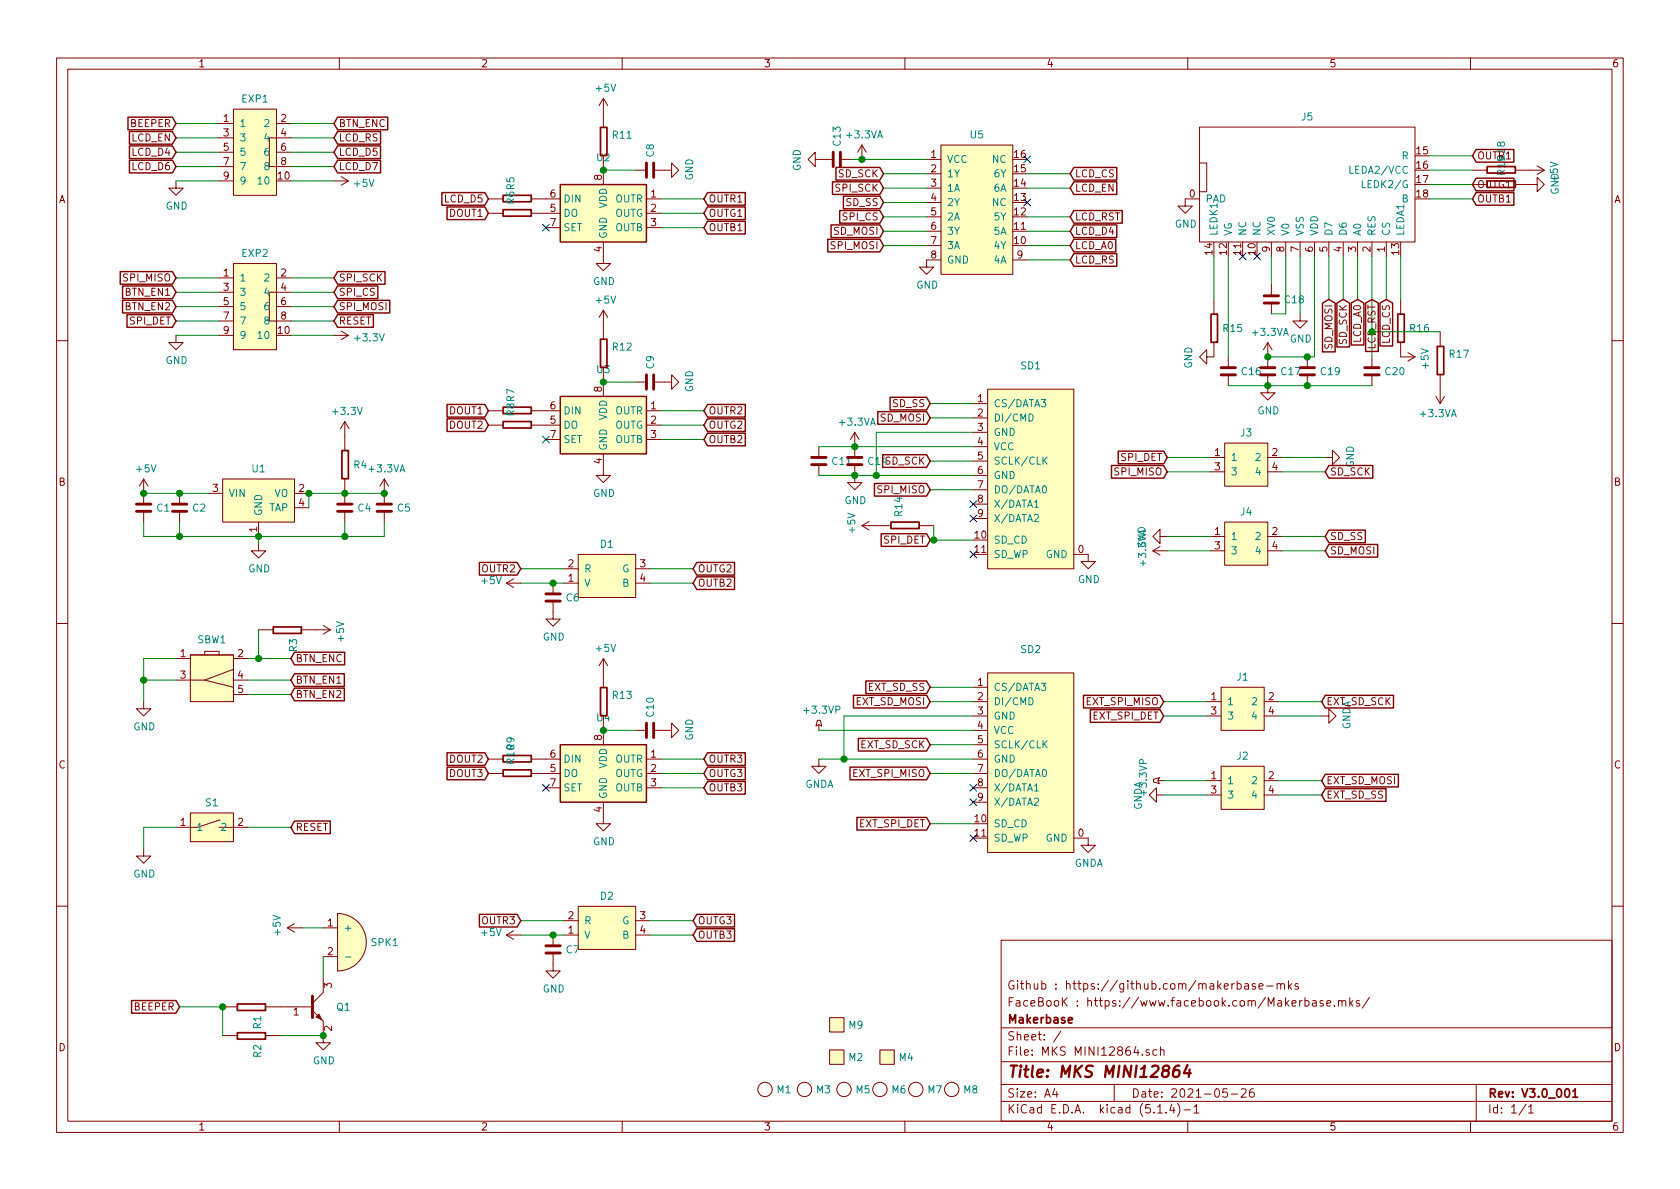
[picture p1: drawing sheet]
<svg xmlns="http://www.w3.org/2000/svg" width="297mm" height="210mm" viewBox="0 0 297 210" stroke-linecap="round" stroke-linejoin="round" font-family="sans-serif">
<g fill="none" stroke="#840000" stroke-width=".18">
<path d="M10 10.3h277v189.9h-277zM12 12.2h273v186.1h-273zM41.3 19.3h7.6v15.2h-7.6zM60 10.3v1.9M106.7 17.4v5.1M106.7 17.4l-.8 1.3M106.7 17.4l.7 1.3M110 10.3v1.9M160 10.3v1.9M210 10.3v1.9M260 10.3v1.9M31.1 32v1.3h1.3l-1.3 1.2-1.3-1.2h1.3"/>
<path d="M38.7 21.8h2.6M38.7 24.4h2.6M38.7 26.9h2.6M38.7 29.5h2.6M38.7 32h2.6M48.9 21.8h2.5M48.9 26.9h2.5M51.4 24.4h-3.8v5.1h3.8M59.1 32h2.5M60.3 31.2l1.3 .8M61.6 32l-1.3 .8M86.4 35.2h2.5"/>
<path d="M86.4 37.7h2.5M94 35.2h5.1M94 37.7h5.1M106.7 27.6v5M112.4 30.1h1.9M114.3 35.2h2.5M114.3 37.7h2.5M115.6 30.1h3.1v-1.3l1.3 1.3-1.3 1.3v-1.3M144.1 28.2v-1.3l-1.2 1.3 1.2 1.3v-1.3h3.2M148.6 28.2h1.9M152.4 25.6l-.8 1.3M152.4 25.6v2.6"/>
<path d="M152.4 25.6l.8 1.3M163.8 28.2h2.6M163.8 30.7h2.6M163.8 33.3h2.6M163.8 35.8h2.6M163.8 38.3h2.6M166.4 25.6h12.7v22.9h-12.7zM212.1 22.5h38.1v20.3h-38.1zM212.1 35.2h-2.6v1.2h1.3l-1.3 1.3-1.2-1.3h1.2M212.1 28.8h1.3v5.1h-1.3M260.3 32.6h2.6M260.3 30.1h2.6"/>
<path d="M268 32.6h3.8v-1.2l1.2 1.2-1.2 1.3v-1.3M268 30.1h5M271.8 29.3l1.2 .8M273 30.1l-1.2 .8M31.1 59.3v1.3h1.3l-1.3 1.2-1.3-1.2h1.3M38.7 59.3h2.6M38.7 49.1h2.6M38.7 51.7h2.6M38.7 54.2h2.6M38.7 56.8h2.6M41.3 46.6h7.6v15.2h-7.6zM48.9 49.1h2.5"/>
<path d="M48.9 54.2h2.5M51.4 51.7h-3.8v5.1h3.8M59.1 59.3h2.5M60.3 58.5l1.3 .8M61.6 59.3l-1.3 .8M96.5 40.3h2.6M106.7 42.8v3.8h1.2l-1.2 1.3-1.3-1.3h1.3M106.7 54.9v5M106.7 54.9l-.8 1.2M106.7 54.9l.7 1.2M114.3 40.3h2.5M163.8 40.9h2.6"/>
<path d="M163.8 43.4h2.6M166.4 46h-2.6v1.2h1.3l-1.3 1.3-1.2-1.3h1.2M179.1 46h2.5M214.6 53v2.5M224.8 42.8v2.5M224.8 50.4v1.9M224.8 53.6v1.9M227.3 42.8v2.5M229.9 55.5v1.3h1.2l-1.2 1.2-1.3-1.2h1.3M229.9 42.8v2.5M232.4 42.8v2.5M234.9 42.8v2.5"/>
<path d="M237.5 42.8v2.5M240 42.8v2.5M242.6 42.8v2.5M245.1 42.8v2.5M247.6 53v2.5M254.6 58.7v2.5M10 60.2h2M61 74.5v5.1M61 74.5l-.8 1.3M61 74.5l.7 1.3M86.4 72.6h2.5M86.4 75.2h2.5"/>
<path d="M94 72.6h5.1M94 75.2h5.1M96.5 77.7h2.6M106.7 65v5.1M112.4 67.6h1.9M114.3 72.6h2.5M114.3 75.2h2.5M114.3 77.7h2.5M115.6 67.6h3.1v-1.3l1.3 1.3-1.3 1.2v-1.2M144.8 79v1.9M151.1 76.4v4.5M151.1 76.4l-.7 1.3"/>
<path d="M151.1 76.4l.8 1.3M172.1 71.4h2.5M172.1 73.9h2.5M172.1 76.4h2.5M172.1 79h2.5M174.6 68.8h15.3v31.8h-15.3zM214.6 60.6v2.5h-1.2v1.3l-1.3-1.3 1.3-1.3v1.3M216.5 78.4h7.7v7.6h-7.7zM217.2 63.1v1.9M217.2 66.3v1.9M224.2 66.3v3.2h1.2l-1.2 1.2-1.3-1.2h1.3M224.2 60.6l-.8 1.2"/>
<path d="M224.2 60.6v4.4M224.2 60.6l.7 1.2M231.1 63.1v1.9M231.1 66.3v1.9M242.6 63.1v1.9M242.6 66.3v1.9M247.6 60.6v2.5h2.6M248.9 62.4l1.3 .7M250.2 63.1l-1.3 .8M253.9 70.1l.7 1.3M254.6 66.3v5.1M255.4 70.1l-.8 1.3"/>
<path d="M285 60.2h2M25.4 84.7l-.8 1.3M25.4 84.7v4.4M25.4 90.4v1.9M25.4 84.7l.8 1.3M31.7 87.2v1.9M31.7 90.4v1.9M36.8 87.2h2.6M39.4 84.7h12.7v7.6h-12.7zM45.7 96.1v1.3h1.3l-1.3 1.3-1.3-1.3h1.3M45.7 92.3v2.6M52.1 87.2h2.5"/>
<path d="M52.1 89.8h2.5M61 84.7v4.4M61 90.4v1.9M67.9 84.7l-.7 1.3M67.9 84.7v4.4M67.9 90.4v1.9M67.9 84.7l.8 1.3M102.2 98h10.2v7.7h-10.2zM106.7 80.3v3.8h1.2l-1.2 1.2-1.3-1.2h1.3M144.8 82.2v1.9M151.1 82.2v3.1h1.3l-1.3 1.3-1.2-1.3h1.2M152.4 93l1.3 .7"/>
<path d="M152.4 93h5.1M153.7 92.2l-1.3 .8M162.6 93h2.5M172.1 81.5h2.5M172.1 84.1h2.5M172.1 86.6h2.5M172.1 89.1h2.5M172.1 91.7h2.5M189.9 98h2.5v1.3h1.3l-1.3 1.3-1.3-1.3h1.3M203.8 97.4h2.6M203.8 97.4l1.3 .8M205.1 94.9v-1.3l-1.3 1.3 1.3 1.2v-1.2h1.3"/>
<path d="M205.1 96.6l-1.3 .8M214 94.9h2.5M214 97.4h2.5M214 80.9h2.5M214 83.4h2.5M216.5 92.3h7.7v7.6h-7.7zM224.2 94.9h2.5M224.2 97.4h2.5M224.2 80.9h2.5M224.2 83.4h2.5M234.3 80.9h1.3v-1.3l1.3 1.3-1.3 1.3v-1.3M10 110.3h2"/>
<path d="M31.1 116.5h2.6M33.7 115.8h7.6v8.3h-7.6zM33.7 115.8h2.5zM36.2 115.2v.6zM36.2 115.2h2.5zM36.2 115.8h2.5zM38.7 115.2v.6zM38.7 115.8h2.6zM41.3 118.4l-5.1 1.9 5.1 1.2M41.3 116.5h2.5M45.7 111.4h2.6M53.3 111.4h5.1"/>
<path d="M57.1 110.6l1.3 .8M58.4 111.4l-1.3 .7M89.5 103.1h2.6M89.5 103.1l1.3 .8M90.8 102.4l-1.3 .7M97.8 106.3v3.2h1.3l-1.3 1.2-1.3-1.2h1.3M97.8 103.1v1.9M99.7 103.1h2.5M99.7 100.6h2.5M106.7 116.5v5M106.7 116.5l-.8 1.2M106.7 116.5l.7 1.2"/>
<path d="M112.4 103.1h2.5M112.4 100.6h2.5M174.6 119h15.3v31.7h-15.3zM285 110.3h2M25.4 124.1v1.2h1.3l-1.3 1.3-1.3-1.3h1.3M31.1 120.3h2.6M33.7 120.3h2.5zM41.3 120.3h2.5M41.3 122.8h2.5M86.4 134.2h2.5M86.4 136.8h2.5M94 134.2h5.1"/>
<path d="M94 136.8h5.1M96.5 139.3h2.6M106.7 126.6v5.1M112.4 129.2h1.9M114.3 134.2h2.5M114.3 136.8h2.5M114.3 139.3h2.5M115.6 129.2h3.1v-1.3l1.3 1.3-1.3 1.2v-1.2M144.5 127.4h.5l.3 1-.5-.3-.5 .3zM144.8 134.2v1.3h1.2l-1.2 1.3-1.3-1.3h1.3M144.8 128.1v1.1M172.1 134.2h2.5"/>
<path d="M172.1 136.8h2.5M172.1 139.3h2.5M172.1 129.2h2.5M172.1 124.1h2.5M172.1 126.6h2.5M172.1 121.5h2.5M172.1 131.7h2.5M204 137.8l1-.3-.3 .5 .3 .6-1-.3zM204.7 138h1M213.4 124.1h2.5M213.4 126.6h2.5M213.4 138h2.5"/>
<path d="M215.9 121.5h7.6v7.7h-7.6zM215.9 135.5h7.6v7.6h-7.6zM223.5 124.1h2.6M223.5 126.6h2.6M223.5 138h2.6M233.7 126.6h1.2v-1.3l1.3 1.3-1.3 1.3v-1.3M25.4 150.1v1.3h1.3l-1.3 1.2-1.3-1.2h1.3M33.7 143.8h7.6v5h-7.6zM38.7 145h.1M38.7 145l-3.8 1.3h-3.8M38.7 146.3h5.1M106.7 141.9v3.8h1.2l-1.2 1.2-1.3-1.2h1.3"/>
<path d="M172.1 141.9h2.5M189.9 148.2h2.5v1.3h1.3l-1.3 1.2-1.3-1.2h1.3M204.5 140.6v-1.3l-1.3 1.3 1.3 1.3v-1.3h1.2M213.4 140.6h2.5M223.5 140.6h2.6M10 160.2h2M39.4 178h2.5M47 178h8.2M50.8 164.1l1.3 .7M50.8 164.1h2.5M52.1 163.3l-1.3 .8M55.2 178.7l1.9 1.9v3.8h1.3l-1.3 1.3-1.2-1.3h1.2"/>
<path d="M57.1 173v2.5l-1.9 1.9M57.1 164.1h2.6M57.1 169.2h2.6M59.7 161.5a5.1 5.1 0 0 1 5.1 5.1 5.1 5.1 0 0 1-5.1 5.1zM89.5 165.3l1.3 .8M89.5 165.3h2.6M90.8 164.6l-1.3 .7M97.8 168.5v3.2h1.3l-1.3 1.3-1.3-1.3h1.3M97.8 165.3v2M99.7 165.3h2.5M99.7 162.8h2.5M102.2 160.3h10.2v7.6h-10.2z"/>
<path d="M112.4 165.3h2.5M112.4 162.8h2.5M146.7 180h2.5v2.5h-2.5zM177 166.3h108v32h-108zM218.7 174l.5-.1 .3 .3-.1 .6-.2 .1-.5-.1M218.7 173.4v1.5M220.1 174h.6l.1 .9M220.8 174.3l-.6 .1-.2 .2 .1 .2 .1 .1 .6-.1M221.9 174l-.3-.1-.2 .2 .1 .3 .4 .1v.3h-.5M222.6 174.4l.7-.1-.1-.3-.4-.1-.2 .2 .1 .7h.5M224 174.4h1.1M225.8 174.1l.2-.2 .4 .1v.9"/>
<path d="M225.8 173.9v1M226.4 174.1a.36 .36 0 0 1 .4-.2 .36 .36 0 0 1 .3 .2v.8M227.8 173.4v1.5M227.9 174.4l.5 .5M228.4 173.9l-.6 .6M229.5 174l-.3-.1-.2 .2v.3l.5 .1v.3h-.5M230.7 177l.5-.1 .2 .3v.6l-.2 .1-.5-.1M230.7 176.4v1.5M232.1 177h.6v.9M232.7 177.3l-.5 .1-.2 .2 .1 .2 .1 .1 .5-.1M233.9 177l-.3-.1-.2 .2 .1 .3 .4 .1v.3h-.5M234.6 177.4l.7-.1-.1-.3-.4-.1-.2 .2v.7h.6"/>
<path d="M235.9 177.8v.1M236.7 177.1l.2-.2 .3 .1 .1 .9M236.7 176.9v1M237.3 177.1a.36 .36 0 0 1 .3-.2 .36 .36 0 0 1 .3 .2v.8M238.7 176.4v1.5M238.8 177.4l.4 .5M239.2 176.9l-.5 .6M240.4 177l-.4-.1-.2 .2 .1 .3 .5 .1v.3h-.6M242.1 176.3l-1.2 2M285 160.2h2M39.4 183.1h2.5M47 183.1h2.5"/>
<path d="M60 198.3v1.9M110 198.3v1.9M135.3 192.7h.1M142.2 192.7h.1M146.7 185.7h2.5v2.5h-2.5zM149.2 192.7h.1M155.6 185.7h2.5v2.5h-2.5zM155.6 192.7h.1M160 198.3v1.9M161.9 192.7h.1M168.3 192.7h.1M177 194.8h108"/>
<path d="M177 191.8h108M177 187.8h108M177 181.8h108M186.5 192.5l-.4 1h1M186.8 193v1M187.6 182.3l-1.3 2M197 191.8v3M203.2 185.7l-.4-.1-.2 .2 .1 .2 .5 .2v.3h-.6M204.5 185.7l-.4-.1-.3 .3 .2 .6h.5M204.7 196.8h.8M205.2 185.7l.2-.1 .4 .1v.9M205.2 185.1v1.5"/>
<path d="M206.2 196.7v.1M207.2 195.2l-.4 1.1h.9M207.5 195.8v1M208.2 195.1a1.71 1.71 0 0 1 0 2.3M209.3 196.3h1.2M210 198.3v1.9M211.1 195.8l.4-.5v1.5M211.1 196.8h.9M217 192.5h-.7l-.1 .7 .2-.1 .5 .1 .1 .2v.5l-.2 .1-.6-.1M217.7 193.5h1.1M219.5 192.7l.2-.2h.3l.3 .2v.3v.2l-.9 .8h.9M221.6 192.5a.59 .59 0 0 0-.7 .7l.1 .7 .2 .1 .5-.1 .1-.5-.2-.2-.4-.1-.3 .3"/>
<path d="M260 198.3v1.9M261 191.8v6.5M269.8 195.2l-1.2 2M270.3 195.8l.4-.5v1.5M270.3 196.8h.8"/>
<circle cx="135.3" cy="192.7" r="1.27"/>
<circle cx="142.2" cy="192.7" r="1.27"/>
<circle cx="149.2" cy="192.7" r="1.27"/>
<circle cx="155.6" cy="192.7" r="1.27"/>
<circle cx="161.9" cy="192.7" r="1.27"/>
<circle cx="168.3" cy="192.7" r="1.27"/>
</g>
<g fill="none" stroke="#840000" stroke-width=".3">
<path d="M89 34.5h4.9v1.2h-4.9zM89 37.1h4.9v1.1h-4.9zM106.2 22.5h1.1v5h-1.1zM262.9 32h5v1.1h-5zM262.9 29.5h5v1.1h-5zM106.2 60h1.1v5h-1.1zM214.1 55.5h1.2v5h-1.2zM247.1 55.5h1.2v5h-1.2zM60.5 79.7h1.1v5h-1.1zM89 72h4.9v1.1h-4.9zM89 74.5h4.9v1.2h-4.9zM254.1 61.3h1.2v4.9h-1.2z"/>
<path d="M157.5 92.3h5v1.2h-5zM48.3 110.9h5v1.1h-5zM89 133.6h4.9v1.1h-4.9zM89 136.1h4.9v1.2h-4.9zM106.2 121.6h1.1v5h-1.1zM42 177.5h4.9v1.2h-4.9zM42 182.6h4.9v1.2h-4.9zM188.9 180.4l.7-.1-.1-.3-.4-.1-.2 .2 .1 .7h.5M276.8 192.7l.2-.2a.81 .81 0 0 1 .6 .6 .81 .81 0 0 1-.3 .8l-.1 .1a.79 .79 0 0 1-.4-1.3zM278.1 193l.4-.5v1.5M278.1 194h.8"/>
</g>
<path d="M208.5 188.4a.89 .89 0 0 0-1 .9l-.1 .8 .1 .2a.66 .66 0 0 0 1-.2v-.7l-.3-.2a.69 .69 0 0 0-.8 .4M210 188.3l-.7 1.5h1.2M210.3 189.1l-.1 1.3" fill="none" stroke="#840000" stroke-width=".41"/>
<g fill="#ffffc2" stroke="#ffffc2" stroke-width=".18">
<path d="M99.1 32.6h15.2v10.2h-15.2z"/>
<path d="M174.6 68.8h15.3v31.8h-15.3z"/>
<path d="M33.7 115.8h7.6v8.3h-7.6z"/>
<path d="M99.1 131.7h15.2v10.2h-15.2z"/>
<path d="M33.7 143.8h7.6v5h-7.6z"/>
<path d="M102.2 98h10.2v7.7h-10.2z"/>
<path d="M102.2 160.3h10.2v7.6h-10.2z"/>
<path d="M166.4 25.6h12.7v22.9h-12.7z"/>
<path d="M99.1 70.1h15.2v10.2h-15.2z"/>
<path d="M41.3 19.3h7.6v15.2h-7.6z"/>
<path d="M59.7 161.5a5.1 5.1 0 0 1 5.1 5.1 5.1 5.1 0 0 1-5.1 5.1z"/>
<path d="M146.7 185.7h2.5v2.5h-2.5z"/>
<path d="M216.5 92.3h7.7v7.6h-7.7z"/>
<path d="M155.6 185.7h2.5v2.5h-2.5z"/>
<path d="M39.4 84.7h12.7v7.6h-12.7z"/>
<path d="M215.9 121.5h7.6v7.7h-7.6z"/>
<path d="M174.6 119h15.3v31.7h-15.3z"/>
<path d="M215.9 135.5h7.6v7.6h-7.6z"/>
<path d="M146.7 180h2.5v2.5h-2.5z"/>
<path d="M216.5 78.4h7.7v7.6h-7.7z"/>
<path d="M41.3 46.6h7.6v15.2h-7.6z"/>
</g>
<g fill="none" stroke="#840000" stroke-width=".25">
<path d="M22.6 20.7h7.9l.6 1.1-.6 1.2h-7.9zM22.9 28.3h7.6l.6 1.2-.6 1.1h-7.6zM22.9 25.8h7.6l.6 1.1-.6 1.1h-7.6zM22.9 23.3h7.6l.6 1.1-.6 1.1h-7.6zM59.7 28.3h7.6v2.3h-7.6l-.6-1.1zM59.7 25.8h7.6v2.2h-7.6l-.6-1.1zM59.7 23.3h7.6v2.2h-7.6l-.6-1.1zM59.7 20.7h8.9v2.3h-8.9l-.6-1.2zM78.1 34.1h7.6l.7 1.1-.7 1.1h-7.6zM79 36.6h6.7l.7 1.1-.7 1.1h-6.7zM99.1 32.6h15.2v10.2h-15.2zM125.1 36.6h6.7v2.2h-6.7l-.6-1.1z"/>
<path d="M125.1 34.1h6.7v2.2h-6.7l-.6-1.1zM125.1 39.1h6.7v2.3h-6.7l-.6-1.1zM146.9 39.8h8.7l.6 1.1-.6 1.1h-8.7zM147.2 32.2h8.4l.6 1.1-.6 1.1h-8.4zM147.8 29.6h7.8l.6 1.1-.6 1.1h-7.8zM148.5 37.2h7.1l.6 1.1-.6 1.2h-7.1zM149.1 34.7h6.5l.6 1.1-.6 1.1h-6.5zM189.9 32.2h7.6v2.2h-7.6l-.7-1.1zM189.9 37.2h8.5v2.3h-8.5l-.7-1.2zM189.9 29.6h7.6v2.2h-7.6l-.7-1.1zM189.9 39.8h7.6v2.2h-7.6l-.7-1.1zM261 26.4h6.7v2.3h-6.7l-.7-1.1z"/>
<path d="M261 31.5h6.7v2.3h-6.7l-.7-1.2zM261 34.1h6.7v2.2h-6.7l-.7-1.1zM21.3 48h9.2l.6 1.1-.6 1.2h-9.2zM21.7 50.6h8.8l.6 1.1-.6 1.1h-8.8zM21.7 53.1h8.8l.6 1.1-.6 1.1h-8.8zM22.5 55.6h8l.6 1.2-.6 1.1h-8zM59.7 48h8.4v2.3h-8.4l-.6-1.2zM59.7 50.6h7.1v2.2h-7.1l-.6-1.1zM59.7 53.1h9.2v2.2h-9.2l-.6-1.1zM59.7 55.6h6.3v2.3h-6.3l-.6-1.1zM146.4 42.3h9.2l.6 1.1-.6 1.1h-9.2zM189.9 44.9h7.6v2.2h-7.6l-.7-1.1z"/>
<path d="M189.9 42.3h7.4v2.2h-7.4l-.7-1.1zM233.8 53.6l1.1-.6 1.2 .6v8.6h-2.3zM236.4 53.6l1.1-.6 1.1 .6v7.8h-2.2zM238.9 53.6l1.1-.6 1.1 .6v7.4h-2.2zM241.5 53.6l1.1-.6 1.1 .6v8.5h-2.2zM244 53.6l1.1-.6 1.1 .6v7.6h-2.2zM79 74.1h6.7l.7 1.1-.7 1.1h-6.7zM79 71.5h6.7l.7 1.1-.7 1.2h-6.7zM99.1 70.1h15.2v10.2h-15.2zM125.1 71.5h6.7v2.3h-6.7l-.6-1.2zM125.1 76.6h6.7v2.2h-6.7l-.6-1.1zM125.1 74.1h6.7v2.2h-6.7l-.6-1.1z"/>
<path d="M155.2 72.8h8.6l.7 1.1-.7 1.1h-8.6zM157.4 70.3h6.4l.7 1.1-.7 1.1h-6.4zM197.7 79.8h8l.7 1.1-.7 1.1h-8zM84.8 99.5h6.6l.7 1.1-.7 1.1h-6.6zM123.2 99.5h6.7v2.2h-6.7l-.6-1.1zM154.6 85.5h9.2l.7 1.1-.7 1.1h-9.2zM155.8 94.4h8l.7 1.1-.7 1.1h-8zM156.1 80.4h7.7l.7 1.1-.7 1.1h-7.7zM196.5 82.3h9.2l.7 1.1-.7 1.2h-9.2zM234.9 82.3h7.8v2.3h-7.8l-.6-1.2zM234.9 96.3h8.7v2.2h-8.7l-.6-1.1zM234.9 93.7h6.5v2.3h-6.5l-.6-1.1z"/>
<path d="M52.1 119.1h8.8v2.3h-8.8l-.7-1.1zM52.1 115.3h8.8v2.3h-8.8l-.7-1.1zM123.2 102h6.7v2.2h-6.7l-.6-1.1zM52.1 121.7h8.8v2.2h-8.8l-.7-1.1zM79 135.7h6.7l.7 1.1-.7 1.1h-6.7zM79 133.1h6.7l.7 1.1-.7 1.2h-6.7zM99.1 131.7h15.2v10.2h-15.2zM125.1 135.7h6.7v2.2h-6.7l-.6-1.1zM125.1 133.1h6.7v2.3h-6.7l-.6-1.2zM125.1 138.2h6.7v2.2h-6.7l-.6-1.1zM150.3 135.7h13.5l.7 1.1-.7 1.1h-13.5zM150.9 123h12.9l.7 1.1-.7 1.1h-12.9z"/>
<path d="M151.8 130.6h12l.7 1.1-.7 1.1h-12zM153.1 120.4h10.7l.7 1.1-.7 1.2h-10.7zM191.6 123h13.5l.6 1.1-.6 1.1h-13.5zM192.8 125.5h12.3l.6 1.1-.6 1.1h-12.3zM234.3 136.9h12.9v2.3h-12.9l-.6-1.2zM234.3 139.5h10.8v2.2h-10.8l-.6-1.1zM234.3 123h12.1v2.2h-12.1l-.6-1.1zM52.1 145.2h6.3v2.2h-6.3l-.7-1.1zM151.5 144.5h12.3l.7 1.2-.7 1.1h-12.3zM23.3 176.9h7.8l.6 1.1-.6 1.2h-7.8zM84.8 161.7h6.6l.7 1.1-.7 1.1h-6.6zM123.2 164.2h6.7v2.3h-6.7l-.6-1.2z"/>
<path d="M123.2 161.7h6.7v2.2h-6.7l-.6-1.1z"/>
</g>
<g fill="none" stroke="#840000" stroke-width=".51">
<path d="M114.3 28.8v2.6M115.6 28.8v2.6M147.3 26.9v2.6M148.6 26.9v2.6M223.5 53.6h2.6M223.5 52.3h2.6M114.3 66.3v2.5M115.6 66.3v2.5M215.9 66.3h2.5M215.9 65h2.5M222.9 66.3h2.5M222.9 65h2.5"/>
<path d="M229.9 66.3h2.5M229.9 65h2.5M241.3 66.3h2.5M241.3 65h2.5M24.1 90.4h2.6M24.1 89.1h2.6M30.5 90.4h2.5M30.5 89.1h2.5M59.7 90.4h2.5M59.7 89.1h2.5M66.7 90.4h2.5M66.7 89.1h2.5"/>
<path d="M143.5 82.2h2.5M143.5 80.9h2.5M149.9 82.2h2.5M149.9 80.9h2.5M96.5 106.3h2.6M96.5 105h2.6M114.3 127.9v2.5M115.6 127.9v2.5M55.2 176.1v3.9M96.5 168.5h2.6M96.5 167.3h2.6"/>
</g>
<g fill="none" stroke="#008484" stroke-width=".18">
<path d="M240.9 31.9v1.3h.6M181.9 73.2a.64 .64 0 0 1 .8 .6 .64 .64 0 0 1-.8 .7zM184.1 70.7h.8l-.4 .4 .3 .2v.6h-.5l-.2-.1M182.9 91.1l.5-.1 .2 .3v.2l-.8 .7h.8M182.9 89.7h.7M184.6 81.4l.5 .7M185.1 80.8l-.7 .8M201.3 98.6v-.8l.5 .5 .1-.4h.6l.1 .2-.1 .5M201.6 99.6h1M202.1 99.1v1M181.9 123.4a.64 .64 0 0 1 .8 .6 .64 .64 0 0 1-.8 .6zM182.9 139.9h.7"/>
<path d="M184.1 120.8h.8l-.4 .5 .3 .1v.6l-.5 .1-.2-.1M184.6 131.5l.5 .8M185.1 131l-.7 .7M182.9 141.3l.5-.2 .2 .4v.2l-.8 .7h.8M61.1 169.2h1"/>
</g>
<path d="M55.9 179.8l.5-.5 .5 1z" fill="#840000" stroke="#840000" stroke-width=".18"/>
<g fill="none" stroke="#008400" stroke-width=".18">
<path d="M31.1 21.8h7.6M31.1 24.4h7.6M31.1 26.9h7.6M31.1 29.5h7.6M31.1 32h7.6M51.4 21.8h7.7M51.4 24.4h7.7M51.4 26.9h7.7M51.4 29.5h7.7M51.4 32h7.7M106.7 30.1h5.7M116.8 35.2h7.7"/>
<path d="M116.8 37.7h7.7M150.5 28.2h13.3M156.2 38.3h7.6M156.2 30.7h7.6M156.2 33.3h7.6M156.2 35.8h7.6M181.6 38.3h7.6M181.6 30.7h7.6M181.6 33.3h7.6M252.7 30.1h7.6M252.7 32.6h7.6M252.7 35.2h7.6"/>
<path d="M252.7 27.6h7.6M31.1 59.3h7.6M31.1 49.1h7.6M31.1 51.7h7.6M31.1 54.2h7.6M31.1 56.8h7.6M51.4 59.3h7.7M51.4 49.1h7.7M51.4 51.7h7.7M51.4 54.2h7.7M51.4 56.8h7.7M116.8 40.3h7.7"/>
<path d="M156.2 43.4h7.6M156.2 40.9h7.6M181.6 46h7.6M181.6 43.4h7.6M181.6 40.9h7.6M214.6 45.3v7.7M217.2 45.3v17.8M224.8 45.3v5.1M227.3 45.3v10.2h-2.5M229.9 45.3v10.2M232.4 45.3v17.8h-8.2M234.9 45.3v7.7"/>
<path d="M237.5 45.3v7.7M240 45.3v7.7M242.6 45.3v17.8M242.6 58.7h12M245.1 45.3v7.7M247.6 45.3v7.7M106.7 67.6h5.7M116.8 77.7h7.7M116.8 75.2h7.7M116.8 72.6h7.7M144.8 79h27.3M164.5 71.4h7.6"/>
<path d="M164.5 73.9h7.6M172.1 76.4h-17.2v7.7M217.2 68.2h25.4M25.4 92.3v2.6h42.5v-2.6M25.4 87.2h11.4M31.7 92.3v2.6M45.7 94.9v1.2M61 92.3v2.6M67.9 87.2h-13.3v2.6M144.8 84.1h27.3M164.5 86.6h7.6M164.5 81.5h7.6"/>
<path d="M164.5 95.5h7.6M165.1 93v2.5M206.4 94.9h7.6M206.4 83.4h7.6M206.4 80.9h7.6M206.4 97.4h7.6M226.7 94.9h7.6M226.7 83.4h7.6M226.7 80.9h7.6M226.7 97.4h7.6M31.1 116.5h-5.7v7.6M43.8 116.5h7.6"/>
<path d="M45.7 111.4v5.1M92.1 100.6h7.6M92.1 103.1h7.6M114.9 100.6h7.7M114.9 103.1h7.7M25.4 120.3h5.7M43.8 120.3h7.6M43.8 122.8h7.6M106.7 129.2h5.7M116.8 134.2h7.7M116.8 136.8h7.7M116.8 139.3h7.7"/>
<path d="M144.8 134.2h27.3M144.8 129.2h27.3M164.5 131.7h7.6M164.5 124.1h7.6M164.5 136.8h7.6M164.5 121.5h7.6M172.1 126.6h-22.9v7.6M205.7 126.6h7.7M205.7 138h7.7M205.7 124.1h7.7M226.1 126.6h7.6M226.1 138h7.6"/>
<path d="M226.1 124.1h7.6M31.1 146.3h-5.7v3.8M43.8 146.3h7.6M164.5 145.7h7.6M205.7 140.6h7.7M226.1 140.6h7.6M31.7 178h7.7v5.1M53.3 164.1h3.8M57.1 169.2v3.8M92.1 165.3h7.6M92.1 162.8h7.6M114.9 165.3h7.7"/>
<path d="M114.9 162.8h7.7M49.5 183.1h7.6"/>
</g>
<g fill="#008400" stroke="#008400" stroke-width=".25">
<circle cx="149.2" cy="134.2" r=".51"/>
<circle cx="31.8" cy="87.2" r=".51"/>
<circle cx="97.8" cy="165.3" r=".51"/>
<circle cx="97.8" cy="103.1" r=".51"/>
<circle cx="57.2" cy="183.1" r=".51"/>
<circle cx="231.1" cy="63.1" r=".51"/>
<circle cx="154.9" cy="84.1" r=".51"/>
<circle cx="106.7" cy="67.6" r=".51"/>
<circle cx="151.1" cy="84.1" r=".51"/>
<circle cx="224.2" cy="63.1" r=".51"/>
<circle cx="224.2" cy="68.2" r=".51"/>
<circle cx="25.4" cy="87.2" r=".51"/>
<circle cx="165.1" cy="95.5" r=".51"/>
<circle cx="67.9" cy="87.2" r=".51"/>
<circle cx="151.1" cy="79" r=".51"/>
<circle cx="61" cy="87.2" r=".51"/>
<circle cx="54.6" cy="87.2" r=".51"/>
<circle cx="61" cy="94.9" r=".51"/>
<circle cx="45.7" cy="116.5" r=".51"/>
<circle cx="106.7" cy="30.1" r=".51"/>
<circle cx="106.7" cy="129.2" r=".51"/>
<circle cx="31.8" cy="94.9" r=".51"/>
<circle cx="45.7" cy="94.9" r=".51"/>
<circle cx="39.4" cy="178" r=".51"/>
<circle cx="25.4" cy="120.3" r=".51"/>
<circle cx="231.1" cy="68.2" r=".51"/>
<circle cx="152.4" cy="28.2" r=".51"/>
</g>
<g fill="none" stroke="#000084" stroke-width=".18">
<path d="M95.9 39.6l1.2 1.3M97.1 39.6l-1.2 1.3M181 27.6l1.2 1.2M181 35.2l1.2 1.2M182.2 27.6l-1.2 1.2M182.2 35.2l-1.2 1.2M219.1 44.7l1.2 1.2M220.3 44.7l-1.2 1.2M221.6 44.7l1.3 1.2M222.9 44.7l-1.3 1.2M95.9 77.1l1.2 1.2M97.1 77.1l-1.2 1.2"/>
<path d="M171.5 88.5l1.2 1.3M171.5 91.1l1.2 1.2M171.5 97.4l1.2 1.2M172.7 88.5l-1.2 1.3M172.7 91.1l-1.2 1.2M172.7 97.4l-1.2 1.2M95.9 138.7l1.2 1.2M97.1 138.7l-1.2 1.2M171.5 138.7l1.2 1.2M172.7 138.7l-1.2 1.2M171.5 147.6l1.2 1.2M171.5 141.2l1.2 1.3"/>
<path d="M172.7 147.6l-1.2 1.2M172.7 141.2l-1.2 1.3"/>
</g>
<text font-size="2.8" fill="#840000" x="178" y="190.5">Title: MKS MINI12864</text>
<g font-size="2.1" fill="#840000">
<text x="178" y="178">FaceBooK : https://www.facebook.com/Makerbase.mks/</text>
<text x="178" y="175">Github : https://github.com/makerbase-mks</text>
<text x="178" y="184">Sheet: /</text>
<text x="178" y="181">Makerbase</text>
<text x="178" y="186.7">File: MKS MINI12864.sch</text>
<text x="178" y="196.9">KiCad E.D.A. kicad (5.1.4)-1</text>
<text x="178" y="194.1">Size: A4</text>
<text x="200" y="194.1">Date: 2021-05-26</text>
<text x="263" y="194.1">Rev: V3.0_001</text>
<text x="263" y="196.9">Id: 1/1</text>
</g>
<g font-size="1.8" fill="#840000">
<text x="35" y="11.9">1</text>
<text x="85" y="11.9">2</text>
<text x="135" y="11.9">3</text>
<text x="185" y="11.9">4</text>
<text x="235" y="11.9">5</text>
<text x="285" y="11.9">6</text>
<text x="23.1" y="22.5">BEEPER</text>
<text x="39.5" y="21.6">1</text>
<text x="49.7" y="21.6">2</text>
<text x="59.8" y="22.5">BTN_ENC</text>
<text x="23.2" y="25">LCD_EN</text>
<text x="23.4" y="27.6">LCD_D4</text>
<text x="39.5" y="24.1">3</text>
<text x="39.5" y="26.7">5</text>
<text x="39.5" y="29.2">7</text>
<text x="49.7" y="24.1">4</text>
<text x="49.7" y="26.7">6</text>
<text x="49.7" y="29.2">8</text>
<text x="59.8" y="27.6">LCD_D5</text>
<text x="59.8" y="25">LCD_RS</text>
<text x="164.6" y="27.9">1</text>
<text x="179.4" y="27.9">16</text>
<text x="250.5" y="27.3">15</text>
<text x="250.5" y="29.8">16</text>
<text x="261.1" y="28.2">OUTR1</text>
<text x="10.4" y="35.9">A</text>
<text x="23.4" y="30.1">LCD_D6</text>
<text x="39.5" y="31.7">9</text>
<text x="49.2" y="31.7">10</text>
<text x="59.8" y="30.1">LCD_D7</text>
<text x="78.7" y="35.8">LCD_D5</text>
<text x="97.3" y="34.9">6</text>
<text x="106.4" y="31.8" transform="rotate(-90 106.4 31.8)">8</text>
<text x="115.1" y="34.9">1</text>
<text x="125.2" y="35.8">OUTR1</text>
<text x="147.9" y="33.9">SPI_SCK</text>
<text x="148.3" y="31.4">SD_SCK</text>
<text x="164.6" y="30.5">2</text>
<text x="164.6" y="33">3</text>
<text x="164.6" y="35.6">4</text>
<text x="179.4" y="35.6">13</text>
<text x="179.4" y="33">14</text>
<text x="179.4" y="30.5">15</text>
<text x="190" y="33.9">LCD_EN</text>
<text x="190" y="31.4">LCD_CS</text>
<text x="210.3" y="34.9">0</text>
<text x="250.5" y="32.4">17</text>
<text x="250.5" y="34.9">18</text>
<text x="261.1" y="33.3">OUTG1</text>
<text x="261.1" y="35.8">OUTB1</text>
<text x="266.1" y="30.9" transform="rotate(-90 266.1 30.9)">R19R18</text>
<text x="285.4" y="35.9">A</text>
<text x="79.6" y="38.3">DOUT1</text>
<text x="97.3" y="37.5">5</text>
<text x="97.3" y="40">7</text>
<text x="115.1" y="37.5">2</text>
<text x="115.1" y="40">3</text>
<text x="125.2" y="38.3">OUTG1</text>
<text x="125.2" y="40.9">OUTB1</text>
<text x="147.5" y="41.5">SD_MOSI</text>
<text x="149.1" y="39">SPI_CS</text>
<text x="149.6" y="36.4">SD_SS</text>
<text x="164.6" y="38.1">5</text>
<text x="164.6" y="40.6">6</text>
<text x="179.4" y="40.6">11</text>
<text x="179.4" y="38.1">12</text>
<text x="190" y="39">LCD_RST</text>
<text x="190" y="41.5">LCD_D4</text>
<text x="106.4" y="44.5" transform="rotate(-90 106.4 44.5)">4</text>
<text x="147.1" y="44.1">SPI_MOSI</text>
<text x="164.6" y="43.2">7</text>
<text x="164.6" y="45.7">8</text>
<text x="179.4" y="43.2">10</text>
<text x="179.9" y="45.7">9</text>
<text x="190" y="46.6">LCD_RS</text>
<text x="190" y="44.1">LCD_A0</text>
<text x="214.4" y="45" transform="rotate(-90 214.4 45)">14</text>
<text x="216.9" y="45" transform="rotate(-90 216.9 45)">12</text>
<text x="219.5" y="45" transform="rotate(-90 219.5 45)">11</text>
<text x="222" y="45" transform="rotate(-90 222 45)">10</text>
<text x="224.5" y="44.5" transform="rotate(-90 224.5 44.5)">9</text>
<text x="227.1" y="44.5" transform="rotate(-90 227.1 44.5)">8</text>
<text x="229.6" y="44.5" transform="rotate(-90 229.6 44.5)">7</text>
<text x="232.2" y="44.5" transform="rotate(-90 232.2 44.5)">6</text>
<text x="234.7" y="44.5" transform="rotate(-90 234.7 44.5)">5</text>
<text x="237.2" y="44.5" transform="rotate(-90 237.2 44.5)">4</text>
<text x="239.8" y="44.5" transform="rotate(-90 239.8 44.5)">3</text>
<text x="242.3" y="44.5" transform="rotate(-90 242.3 44.5)">2</text>
<text x="244.9" y="44.5" transform="rotate(-90 244.9 44.5)">1</text>
<text x="247.4" y="45" transform="rotate(-90 247.4 45)">13</text>
<text x="22" y="49.8">SPI_MISO</text>
<text x="22.3" y="52.3">BTN_EN1</text>
<text x="39.5" y="48.9">1</text>
<text x="39.5" y="51.4">3</text>
<text x="39.5" y="54">5</text>
<text x="49.7" y="48.9">2</text>
<text x="49.7" y="51.4">4</text>
<text x="49.7" y="54">6</text>
<text x="59.8" y="49.8">SPI_SCK</text>
<text x="59.8" y="52.3">SPI_CS</text>
<text x="22.3" y="54.9">BTN_EN2</text>
<text x="23" y="57.4">SPI_DET</text>
<text x="39.5" y="56.5">7</text>
<text x="39.5" y="59">9</text>
<text x="49.2" y="59">10</text>
<text x="49.7" y="56.5">8</text>
<text x="59.8" y="54.9">SPI_MOSI</text>
<text x="59.8" y="57.4">RESET</text>
<text x="235.6" y="61.7" transform="rotate(-90 235.6 61.7)">SD_MOSI</text>
<text x="238.1" y="60.9" transform="rotate(-90 238.1 60.9)">SD_SCK</text>
<text x="240.7" y="60.6" transform="rotate(-90 240.7 60.6)">LCD_A0</text>
<text x="245.7" y="60.8" transform="rotate(-90 245.7 60.8)">LCD_CS</text>
<text x="106.4" y="69.3" transform="rotate(-90 106.4 69.3)">8</text>
<text x="172.9" y="71.1">1</text>
<text x="79.6" y="75.8">DOUT2</text>
<text x="79.6" y="73.3">DOUT1</text>
<text x="97.3" y="74.9">5</text>
<text x="97.3" y="72.4">6</text>
<text x="97.3" y="77.5">7</text>
<text x="115.1" y="72.4">1</text>
<text x="115.1" y="74.9">2</text>
<text x="115.1" y="77.5">3</text>
<text x="125.2" y="73.3">OUTR2</text>
<text x="125.2" y="75.8">OUTG2</text>
<text x="155.7" y="74.5">SD_MOSI</text>
<text x="157.9" y="72">SD_SS</text>
<text x="172.9" y="73.7">2</text>
<text x="172.9" y="76.2">3</text>
<text x="106.4" y="82" transform="rotate(-90 106.4 82)">4</text>
<text x="125.2" y="78.4">OUTB2</text>
<text x="153.6" y="82.2">C14SD_SCK</text>
<text x="172.9" y="78.7">4</text>
<text x="172.9" y="81.3">5</text>
<text x="172.9" y="83.8">6</text>
<text x="198.2" y="81.5">SPI_DET</text>
<text x="214.8" y="80.6">1</text>
<text x="214.8" y="83.2">3</text>
<text x="224.9" y="80.6">2</text>
<text x="224.9" y="83.2">4</text>
<text x="10.4" y="85.9">B</text>
<text x="37.6" y="87">3</text>
<text x="52.9" y="87">2</text>
<text x="52.9" y="89.5">4</text>
<text x="155.3" y="87.2">SPI_MISO</text>
<text x="172.9" y="86.4">7</text>
<text x="172.9" y="88.9">8</text>
<text x="197.2" y="84.1">SPI_MISO</text>
<text x="235.1" y="84.1">SD_SCK</text>
<text x="285.4" y="85.9">B</text>
<text x="45.5" y="94.1" transform="rotate(-90 45.5 94.1)">1</text>
<text x="172.4" y="95.2">10</text>
<text x="172.9" y="91.4">9</text>
<text x="214.8" y="94.6">1</text>
<text x="224.9" y="94.6">2</text>
<text x="235.1" y="95.5">SD_SS</text>
<text x="85.3" y="101.2">OUTR2</text>
<text x="100.5" y="100.3">2</text>
<text x="113.2" y="100.3">3</text>
<text x="123.3" y="101.2">OUTG2</text>
<text x="156.3" y="96.1">SPI_DET</text>
<text x="172.4" y="97.8">11</text>
<text x="190.7" y="97.8">0</text>
<text x="214.8" y="97.1">3</text>
<text x="224.9" y="97.1">4</text>
<text x="235.1" y="98">SD_MOSI</text>
<text x="100.5" y="102.9">1</text>
<text x="113.2" y="102.9">4</text>
<text x="123.3" y="103.8">OUTB2</text>
<text x="31.9" y="116.2">1</text>
<text x="42.1" y="116.2">2</text>
<text x="52.2" y="117.1">BTN_ENC</text>
<text x="31.9" y="120">3</text>
<text x="42.1" y="120">4</text>
<text x="42.1" y="122.5">5</text>
<text x="52.2" y="123.4">BTN_EN2</text>
<text x="52.2" y="120.9">BTN_EN1</text>
<text x="151.3" y="124.7">EXT_SD_MOSI</text>
<text x="153.4" y="122.2">EXT_SD_SS</text>
<text x="172.9" y="121.3">1</text>
<text x="172.9" y="123.8">2</text>
<text x="192.2" y="124.7">EXT_SPI_MISO</text>
<text x="214.1" y="123.8">1</text>
<text x="224.3" y="123.8">2</text>
<text x="234.5" y="124.7">EXT_SD_SCK</text>
<text x="106.4" y="130.9" transform="rotate(-90 106.4 130.9)">8</text>
<text x="172.9" y="126.4">3</text>
<text x="172.9" y="128.9">4</text>
<text x="172.9" y="131.4">5</text>
<text x="193.2" y="127.2">EXT_SPI_DET</text>
<text x="214.1" y="126.4">3</text>
<text x="224.3" y="126.4">4</text>
<text x="238.8" y="129.1" transform="rotate(-90 238.8 129.1)">GNDA</text>
<text x="10.4" y="135.9">C</text>
<text x="79.6" y="137.4">DOUT3</text>
<text x="79.6" y="134.9">DOUT2</text>
<text x="97.3" y="136.5">5</text>
<text x="97.3" y="134">6</text>
<text x="115.1" y="134">1</text>
<text x="115.1" y="136.5">2</text>
<text x="125.2" y="137.4">OUTG3</text>
<text x="125.2" y="134.9">OUTR3</text>
<text x="150.9" y="137.4">EXT_SPI_MISO</text>
<text x="152.1" y="132.3">EXT_SD_SCK</text>
<text x="172.9" y="134">6</text>
<text x="172.9" y="136.5">7</text>
<text x="214.1" y="137.8">1</text>
<text x="224.3" y="137.8">2</text>
<text x="285.4" y="135.9">C</text>
<text x="97.3" y="139.1">7</text>
<text x="106.4" y="143.6" transform="rotate(-90 106.4 143.6)">4</text>
<text x="115.1" y="139.1">3</text>
<text x="125.2" y="139.9">OUTB3</text>
<text x="172.9" y="139.1">8</text>
<text x="172.9" y="141.6">9</text>
<text x="214.1" y="140.3">3</text>
<text x="224.3" y="140.3">4</text>
<text x="234.5" y="138.7">EXT_SD_MOSI</text>
<text x="234.5" y="141.2">EXT_SD_SS</text>
<text x="31.9" y="146">1</text>
<text x="42.1" y="146">2</text>
<text x="52.2" y="146.9">RESET</text>
<text x="151.9" y="146.3">EXT_SPI_DET</text>
<text x="172.4" y="145.4">10</text>
<text x="172.4" y="147.9">11</text>
<text x="190.7" y="147.9">0</text>
<text x="57.9" y="163.8">1</text>
<text x="85.3" y="163.4">OUTR3</text>
<text x="100.5" y="165.1">1</text>
<text x="100.5" y="162.6">2</text>
<text x="113.2" y="162.6">3</text>
<text x="113.2" y="165.1">4</text>
<text x="123.3" y="166">OUTB3</text>
<text x="123.3" y="163.4">OUTG3</text>
<text x="57.9" y="168.9">2</text>
<text x="23.7" y="178.7">BEEPER</text>
<text x="51.9" y="179.6">1</text>
<text x="58.7" y="174.7" transform="rotate(-90 58.7 174.7)">3</text>
<text x="10.4" y="185.9">D</text>
<text x="58.7" y="182.3" transform="rotate(-90 58.7 182.3)">2</text>
<text x="285.4" y="185.9">D</text>
<text x="35" y="199.9">1</text>
<text x="85" y="199.9">2</text>
<text x="135" y="199.9">3</text>
<text x="185" y="199.9">4</text>
<text x="235" y="199.9">5</text>
<text x="285" y="199.9">6</text>
</g>
<g font-size="1.8" fill="#008484">
<text x="105.5" y="16.2">+5V</text>
<text x="42.3" y="22.5">1</text>
<text x="42.8" y="18.1">EXP1</text>
<text x="46.9" y="22.5">2</text>
<text x="230.2" y="21.3">J5</text>
<text x="42.3" y="25">3</text>
<text x="42.3" y="27.6">5</text>
<text x="46.9" y="25">4</text>
<text x="46.9" y="27.6">6</text>
<text x="105.6" y="28.5">U2</text>
<text x="108.4" y="24.5">R11</text>
<text x="115.6" y="27.7" transform="rotate(-90 115.6 27.7)">C8</text>
<text x="148.6" y="25.7" transform="rotate(-90 148.6 25.7)">C13</text>
<text x="149.8" y="24.5">+3.3VA</text>
<text x="167.4" y="28.8">VCC</text>
<text x="171.6" y="24.5">U5</text>
<text x="175.5" y="28.8">NC</text>
<text x="247.9" y="28.2">R</text>
<text x="42.3" y="30.1">7</text>
<text x="42.3" y="32.6">9</text>
<text x="45.9" y="32.6">10</text>
<text x="46.9" y="30.1">8</text>
<text x="62.7" y="33.1">+5V</text>
<text x="99.6" y="35.8">DIN</text>
<text x="108.8" y="35.8">OUTR</text>
<text x="122.6" y="31.9" transform="rotate(-90 122.6 31.9)">GND</text>
<text x="141.6" y="30.3" transform="rotate(-90 141.6 30.3)">GND</text>
<text x="167.4" y="31.4">1Y</text>
<text x="167.4" y="33.9">1A</text>
<text x="175.8" y="33.9">6A</text>
<text x="175.9" y="31.4">6Y</text>
<text x="213.1" y="35.8">PAD</text>
<text x="239.1" y="30.7">LEDA2/VCC</text>
<text x="241.5" y="33.3">LEDK2/G</text>
<text x="247.9" y="35.8">B</text>
<text x="275.5" y="32.1" transform="rotate(-90 275.5 32.1)">+5V</text>
<text x="275.6" y="34.5" transform="rotate(-90 275.6 34.5)">GND</text>
<text x="29.3" y="37.1">GND</text>
<text x="91" y="36.1" transform="rotate(-90 91 36.1)">R6R5</text>
<text x="99.6" y="38.3">DO</text>
<text x="99.6" y="40.9">SET</text>
<text x="107.3" y="36.9" transform="rotate(-90 107.3 36.9)">VDD</text>
<text x="108.7" y="38.3">OUTG</text>
<text x="108.8" y="40.9">OUTB</text>
<text x="167.4" y="36.4">2Y</text>
<text x="167.4" y="39">2A</text>
<text x="167.4" y="41.5">3Y</text>
<text x="175.5" y="36.4">NC</text>
<text x="175.8" y="41.5">5A</text>
<text x="175.9" y="39">5Y</text>
<text x="207.7" y="40.3">GND</text>
<text x="215.3" y="41.8" transform="rotate(-90 215.3 41.8)">LEDK1</text>
<text x="217.8" y="41.8" transform="rotate(-90 217.8 41.8)">VG</text>
<text x="220.3" y="41.8" transform="rotate(-90 220.3 41.8)">NC</text>
<text x="222.9" y="41.8" transform="rotate(-90 222.9 41.8)">NC</text>
<text x="225.4" y="41.8" transform="rotate(-90 225.4 41.8)">XV0</text>
<text x="228" y="41.8" transform="rotate(-90 228 41.8)">V0</text>
<text x="230.5" y="41.8" transform="rotate(-90 230.5 41.8)">VSS</text>
<text x="233" y="41.8" transform="rotate(-90 233 41.8)">VDD</text>
<text x="235.6" y="41.8" transform="rotate(-90 235.6 41.8)">D7</text>
<text x="238.1" y="41.8" transform="rotate(-90 238.1 41.8)">D6</text>
<text x="240.7" y="41.8" transform="rotate(-90 240.7 41.8)">A0</text>
<text x="243.2" y="41.8" transform="rotate(-90 243.2 41.8)">RES</text>
<text x="245.7" y="41.8" transform="rotate(-90 245.7 41.8)">CS</text>
<text x="248.3" y="41.8" transform="rotate(-90 248.3 41.8)">LEDA1</text>
<text x="42.8" y="45.4">EXP2</text>
<text x="107.3" y="42.3" transform="rotate(-90 107.3 42.3)">GND</text>
<text x="167.4" y="44.1">3A</text>
<text x="167.4" y="46.6">GND</text>
<text x="175.8" y="46.6">4A</text>
<text x="175.9" y="44.1">4Y</text>
<text x="42.3" y="49.8">1</text>
<text x="42.3" y="52.3">3</text>
<text x="46.9" y="49.8">2</text>
<text x="46.9" y="52.3">4</text>
<text x="104.9" y="50.4">GND</text>
<text x="105.5" y="53.7">+5V</text>
<text x="162" y="51">GND</text>
<text x="227.2" y="53.6">C18</text>
<text x="42.3" y="54.9">5</text>
<text x="42.3" y="57.4">7</text>
<text x="42.3" y="59.9">9</text>
<text x="45.9" y="59.9">10</text>
<text x="46.9" y="54.9">6</text>
<text x="46.9" y="57.4">8</text>
<text x="216.3" y="58.7">R15</text>
<text x="221.6" y="59.4">+3.3VA</text>
<text x="249.4" y="58.7">R16</text>
<text x="29.3" y="64.4">GND</text>
<text x="62.9" y="60.4">+3.3V</text>
<text x="105.6" y="66">U3</text>
<text x="108.4" y="62">R12</text>
<text x="115.6" y="65.2" transform="rotate(-90 115.6 65.2)">C9</text>
<text x="180.5" y="65.3">SD1</text>
<text x="210.8" y="65.2" transform="rotate(-90 210.8 65.2)">GND</text>
<text x="228" y="60.6">GND</text>
<text x="252.6" y="65.1" transform="rotate(-90 252.6 65.1)">+5V</text>
<text x="256.3" y="63.3">R17</text>
<text x="122.6" y="69.4" transform="rotate(-90 122.6 69.4)">GND</text>
<text x="219.6" y="66.3">C16</text>
<text x="226.6" y="66.3">C17</text>
<text x="233.6" y="66.3">C19</text>
<text x="245" y="66.3">C20</text>
<text x="59" y="73.4">+3.3V</text>
<text x="91" y="73.6" transform="rotate(-90 91 73.6)">R8R7</text>
<text x="99.6" y="75.8">DO</text>
<text x="99.6" y="73.3">DIN</text>
<text x="107.3" y="74.3" transform="rotate(-90 107.3 74.3)">VDD</text>
<text x="108.7" y="75.8">OUTG</text>
<text x="108.8" y="73.3">OUTR</text>
<text x="148.5" y="75.3">+3.3VA</text>
<text x="175.6" y="72">CS/DATA3</text>
<text x="175.6" y="74.5">DI/CMD</text>
<text x="175.6" y="77.1">GND</text>
<text x="219.4" y="77.2">J3</text>
<text x="222.3" y="73.3">GND</text>
<text x="251.3" y="73.8">+3.3VA</text>
<text x="24.2" y="83.5">+5V</text>
<text x="44.6" y="83.5">U1</text>
<text x="62.6" y="82.8">R4</text>
<text x="65.4" y="83.5">+3.3VA</text>
<text x="99.6" y="78.4">SET</text>
<text x="107.3" y="79.8" transform="rotate(-90 107.3 79.8)">GND</text>
<text x="108.8" y="78.4">OUTB</text>
<text x="147.2" y="82.2">C11</text>
<text x="175.6" y="79.6">VCC</text>
<text x="175.6" y="82.2">SCLK/CLK</text>
<text x="217.6" y="81.5">1</text>
<text x="222.1" y="81.5">2</text>
<text x="239.4" y="82.7" transform="rotate(-90 239.4 82.7)">GND</text>
<text x="40.4" y="87.9">VIN</text>
<text x="48.5" y="87.9">VO</text>
<text x="104.9" y="87.9">GND</text>
<text x="149.3" y="89.1">GND</text>
<text x="175.6" y="84.7">GND</text>
<text x="175.6" y="87.2">DO/DATA0</text>
<text x="175.6" y="89.8">X/DATA1</text>
<text x="217.6" y="84.1">3</text>
<text x="222.1" y="84.1">4</text>
<text x="27.8" y="90.5">C1</text>
<text x="34.1" y="90.5">C2</text>
<text x="46.4" y="91.3" transform="rotate(-90 46.4 91.3)">GND</text>
<text x="47.5" y="90.4">TAP</text>
<text x="63.3" y="90.5">C4</text>
<text x="70.3" y="90.5">C5</text>
<text x="151.2" y="94.2" transform="rotate(-90 151.2 94.2)">+5V</text>
<text x="159.5" y="91.2" transform="rotate(-90 159.5 91.2)">R14</text>
<text x="175.6" y="92.3">X/DATA2</text>
<text x="217.6" y="95.5">1</text>
<text x="219.4" y="91.2">J4</text>
<text x="222.1" y="95.5">2</text>
<text x="43.9" y="101.2">GND</text>
<text x="103.3" y="101.2">R</text>
<text x="106.2" y="96.9">D1</text>
<text x="110" y="101.2">G</text>
<text x="175.6" y="96.1">SD_CD</text>
<text x="175.6" y="98.7">SD_WP</text>
<text x="184.9" y="98.7">GND</text>
<text x="202.5" y="96.9" transform="rotate(-90 202.5 96.9)">GND</text>
<text x="217.6" y="98">3</text>
<text x="222.1" y="98">4</text>
<text x="85.2" y="103.3">+5V</text>
<text x="100.2" y="106.3">C6</text>
<text x="103.3" y="103.8">V</text>
<text x="110.1" y="103.8">B</text>
<text x="190.6" y="103.1">GND</text>
<text x="34.9" y="113.8">SBW1</text>
<text x="60.8" y="113.4" transform="rotate(-90 60.8 113.4)">+5V</text>
<text x="96" y="113.3">GND</text>
<text x="52.5" y="115.2" transform="rotate(-90 52.5 115.2)">R3</text>
<text x="105.5" y="115.3">+5V</text>
<text x="180.5" y="115.5">SD2</text>
<text x="108.4" y="123.6">R13</text>
<text x="175.6" y="122.2">CS/DATA3</text>
<text x="175.6" y="124.7">DI/CMD</text>
<text x="216.9" y="124.7">1</text>
<text x="218.7" y="120.4">J1</text>
<text x="221.5" y="124.7">2</text>
<text x="23.6" y="129.2">GND</text>
<text x="105.6" y="127.6">U4</text>
<text x="115.6" y="126.7" transform="rotate(-90 115.6 126.7)">C10</text>
<text x="122.6" y="131" transform="rotate(-90 122.6 131)">GND</text>
<text x="142.4" y="126.2">+3.3VP</text>
<text x="175.6" y="127.2">GND</text>
<text x="175.6" y="129.8">VCC</text>
<text x="216.9" y="127.2">3</text>
<text x="221.5" y="127.2">4</text>
<text x="91" y="135" transform="rotate(-90 91 135)">R10</text>
<text x="91" y="132.6" transform="rotate(-90 91 132.6)">R9</text>
<text x="99.6" y="137.4">DO</text>
<text x="99.6" y="134.9">DIN</text>
<text x="107.3" y="135.9" transform="rotate(-90 107.3 135.9)">VDD</text>
<text x="108.7" y="137.4">OUTG</text>
<text x="108.8" y="134.9">OUTR</text>
<text x="175.6" y="132.3">SCLK/CLK</text>
<text x="175.6" y="134.9">GND</text>
<text x="175.6" y="137.4">DO/DATA0</text>
<text x="218.7" y="134.3">J2</text>
<text x="36.4" y="142.6">S1</text>
<text x="99.6" y="139.9">SET</text>
<text x="107.3" y="141.3" transform="rotate(-90 107.3 141.3)">GND</text>
<text x="108.8" y="139.9">OUTB</text>
<text x="142.3" y="139.3">GNDA</text>
<text x="175.6" y="139.9">X/DATA1</text>
<text x="175.6" y="142.5">X/DATA2</text>
<text x="201.9" y="143.3" transform="rotate(-90 201.9 143.3)">GNDA</text>
<text x="202.8" y="140.5" transform="rotate(-90 202.8 140.5)">+3.3VP</text>
<text x="216.9" y="138.7">1</text>
<text x="216.9" y="141.2">3</text>
<text x="221.5" y="138.7">2</text>
<text x="221.5" y="141.2">4</text>
<text x="34.7" y="146.9">1</text>
<text x="39.3" y="146.9">2</text>
<text x="104.9" y="149.5">GND</text>
<text x="175.6" y="146.3">SD_CD</text>
<text x="175.6" y="148.8">SD_WP</text>
<text x="184.9" y="148.8">GND</text>
<text x="23.6" y="155.2">GND</text>
<text x="189.9" y="153.3">GNDA</text>
<text x="106.2" y="159.1">D2</text>
<text x="49.6" y="165.3" transform="rotate(-90 49.6 165.3)">+5V</text>
<text x="60.7" y="164.7">+</text>
<text x="65.7" y="167.3">SPK1</text>
<text x="85.2" y="165.5">+5V</text>
<text x="103.3" y="166">V</text>
<text x="103.3" y="163.4">R</text>
<text x="110" y="163.4">G</text>
<text x="110.1" y="166">B</text>
<text x="100.2" y="168.6">C7</text>
<text x="59.6" y="178.7">Q1</text>
<text x="96" y="175.5">GND</text>
<text x="46.2" y="181.9" transform="rotate(-90 46.2 181.9)">R1</text>
<text x="150.1" y="181.9">M9</text>
<text x="46.2" y="187" transform="rotate(-90 46.2 187)">R2</text>
<text x="55.3" y="188.2">GND</text>
<text x="150.1" y="187.6">M2</text>
<text x="159" y="187.6">M4</text>
<text x="137.4" y="193.3">M1</text>
<text x="144.4" y="193.3">M3</text>
<text x="151.4" y="193.3">M5</text>
<text x="157.7" y="193.3">M6</text>
<text x="164.1" y="193.3">M7</text>
<text x="170.4" y="193.3">M8</text>
</g>
<text font-size="1.8" fill="#008400" x="243.2" y="61.9" transform="rotate(-90 243.2 61.9)">LCD_RST</text>
</svg>
